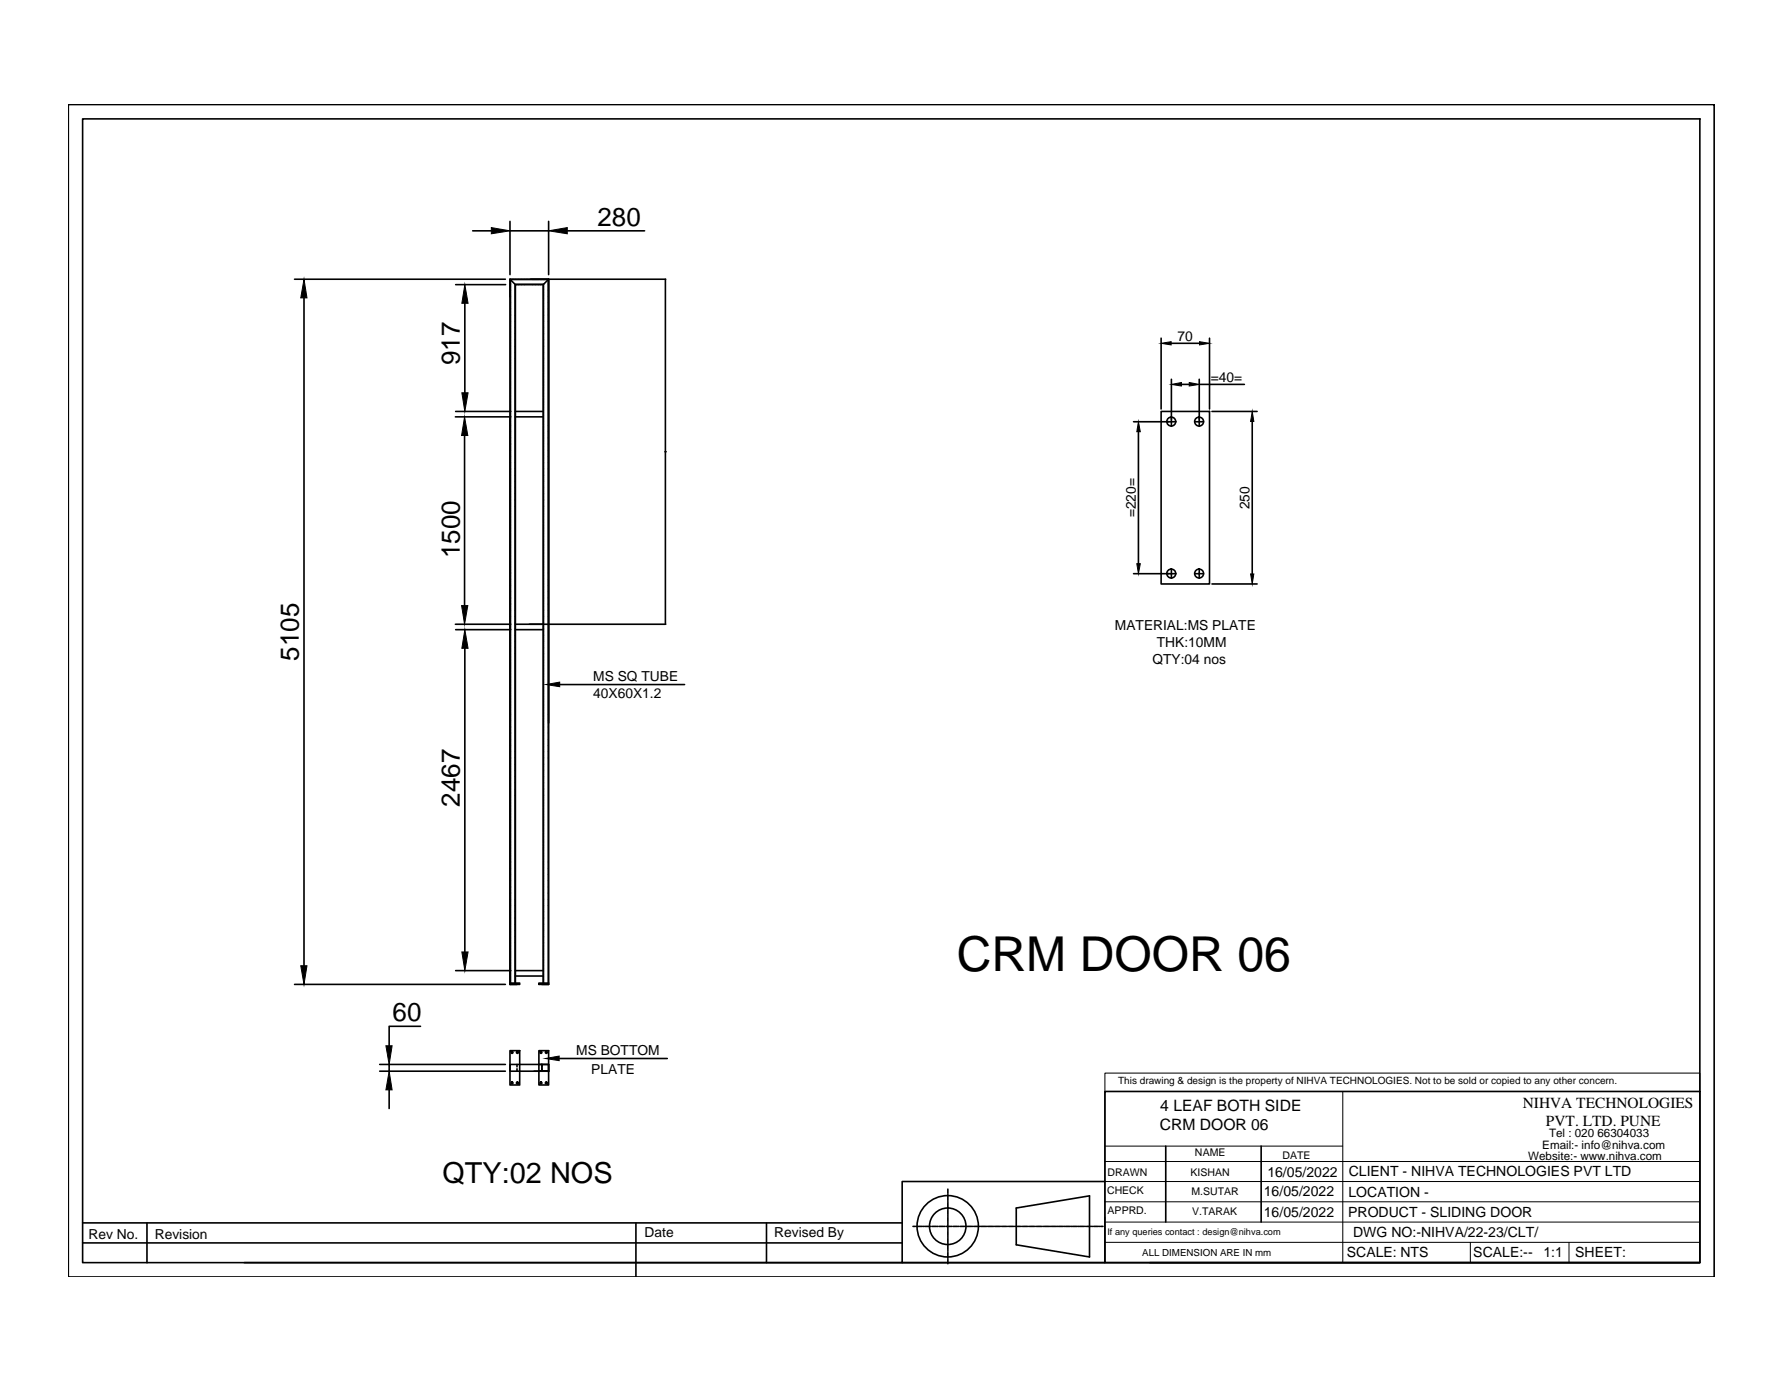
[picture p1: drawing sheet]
<svg xmlns="http://www.w3.org/2000/svg" width="279mm" height="216mm" viewBox="0 0 279 216" stroke-linecap="round" stroke-linejoin="round" font-family="sans-serif">
<!-- layer: 0 -->
<g fill="none" stroke="#000" stroke-width=".25">
<path d="M10.7 16.4h257.8v183.5h-257.8zM12.9 18.6h253.3v179.1h-253.3zM74 36.1h2.9M79.9 34.7v8.3M79.9 36.1h6M85.9 34.7v8.3M88.8 36.1h12.2M46.1 43.7h33M47.6 46.6v104.6M71.4 44.6h7.8M72.8 47.5v14M80 44v.2"/>
<path d="M80 44.3v.1M80 44.5v.1M80 44.7v.2M80 45v.2M80 45.2v.2M80 45.5v.1M80 45.7v.2M80 46v.1M80 46.2v.2M80 46.4v.2M80 46.7v.1M80 46.9v.2"/>
<path d="M80 47.2v.2M80 47.4v.2M80 47.7v.1M80 47.9v.2M80 48.2v.1M80 48.4v.1M80 48.6v.2M80 48.9v.2M80 49.1v.2M80 49.3v.2M80 49.6v.2M80 49.9v.1"/>
<path d="M80 50.1v.2M80 50.3v.2M80 50.6v.1M80 50.8v.2M80 51.1v.1M80 51.3v.2M80 51.5v.2M80 51.8v.2M80 52.1v.1M80 52.3v.1M80 52.5v.2M80 52.8v.1"/>
<path d="M80 53v.2M80 53.2v.2M80 53.5v.2M80 53.7v.2M80 54v.1M80 54.2v.2M80 54.5v.1M80 54.7v.2M80 55v.1M80 55.2v.2M80 55.4v.2M80 55.7v.2"/>
<path d="M80 56v.1M80 56.2v.1M80 56.4v.2M80 56.7v.1M80 56.9v.2M80 57.1v.2M80 57.4v.2M80 57.6v.2M80 57.9v.1M80 58.1v.2M80 58.4v.1M80 58.6v.2"/>
<path d="M80 58.9v.1M80 59.1v.2M80 59.3v.2M80 59.6v.2M80 59.8v.2M80 43.8v.1M80.1 43.8h.2M80.4 43.8h.1M80.6 43.8h.2M80.7 44.7v.2M80.7 45v.2M80.7 45.2v.2"/>
<path d="M80.7 45.5v.1M80.7 45.7v.2M80.7 46v.1M80.7 46.2v.2M80.7 46.5v.1M80.7 46.7v.1M80.7 46.9v.2M80.7 47.2v.2M80.7 47.4v.2M80.7 47.7v.1M80.7 47.9v.2M80.7 48.2v.1"/>
<path d="M80.7 48.4v.1M80.7 48.6v.2M80.7 48.9v.2M80.7 49.1v.2M80.7 49.3v.2M80.7 49.6v.2M80.7 49.9v.1M80.7 50.1v.2M80.7 50.3v.2M80.7 50.6v.1M80.7 50.8v.2M80.7 51.1v.2"/>
<path d="M80.7 51.3v.2M80.7 51.5v.2M80.7 51.8v.2M80.7 52.1v.1M80.7 52.3v.1M80.7 52.5v.2M80.7 52.8v.1M80.7 53v.2M80.7 53.2v.2M80.7 53.5v.2M80.7 53.7v.2M80.7 54v.2"/>
<path d="M80.7 54.2v.2M80.7 54.5v.1M80.7 54.7v.2M80.7 55v.1M80.7 55.2v.2M80.7 55.4v.2M80.7 55.7v.2M80.7 56v.1M80.7 56.2v.1M80.7 56.4v.2M80.7 56.7v.1M80.7 56.9v.2"/>
<path d="M80.7 57.1v.2M80.7 57.4v.2M80.7 57.6v.2M80.7 57.9v.1M80.7 58.1v.2M80.7 58.4v.1M80.7 58.6v.2M80.7 58.9v.1M80.7 59.1v.2M80.7 59.3v.2M80.7 59.6v.2M80.7 59.8v.2"/>
<path d="M80.7 44.5l-.8-.8v2.8M80.8 44.5h-.1v.1M80.9 43.8h.1M80.9 44.5h.1M81.1 43.8h.2M81.1 44.5h.2M81.4 43.8h.1M81.4 44.5h.1M81.6 43.8h.2M81.6 44.5h.2M81.9 43.8h.1M81.9 44.5h.1"/>
<path d="M82.1 43.8h.1M82.1 44.5h.1M82.3 43.8h.2M82.3 44.5h.2M82.6 43.8h.1M82.6 44.5h.1M82.8 43.8h.2M82.8 44.5h.2M83 43.8h.2M83 44.5h.2M83.1 43.7h21.2M83.3 43.8h.2"/>
<path d="M83.3 44.5h.2M83.6 43.8h.1M83.6 44.5h.1M83.8 43.8h.1M83.8 44.5h.1M84 43.8h.2M84 44.5h.2M84.3 43.8h.1M84.3 44.5h.1M84.5 43.8h.2M84.5 44.5h.2M84.8 43.8h.1"/>
<path d="M84.8 44.5h.1M85 43.8h.2M85 44.5h.1M85.1 44.5l.8-.8v69.5M85.1 44.5v.1M85.1 44.7v.2M85.1 45v.2M85.1 45.2v.2M85.1 45.5v.1M85.1 45.7v.2M85.1 46v.1M85.1 46.2v.2"/>
<path d="M85.1 46.5v.1M85.1 46.7v.1M85.1 46.9v.2M85.1 47.2v.2M85.1 47.4v.2M85.1 47.7v.1M85.1 47.9v.2M85.1 48.2v.1M85.1 48.4v.1M85.1 48.6v.2M85.1 48.9v.2M85.1 49.1v.2"/>
<path d="M85.1 49.3v.2M85.1 49.6v.2M85.1 49.9v.1M85.1 50.1v.2M85.1 50.3v.2M85.1 50.6v.1M85.1 50.8v.2M85.1 51.1v.2M85.1 51.3v.2M85.1 51.5v.2M85.1 51.8v.2M85.1 52.1v.1"/>
<path d="M85.1 52.3v.1M85.1 52.5v.2M85.1 52.8v.1M85.1 53v.2M85.1 53.2v.2M85.1 53.5v.2M85.1 53.7v.2M85.1 54v.2M85.1 54.2v.2M85.1 54.5v.1M85.1 54.7v.2M85.1 55v.1"/>
<path d="M85.1 55.2v.2M85.1 55.4v.2M85.1 55.7v.2M85.1 56v.1M85.1 56.2v.1M85.1 56.4v.2M85.1 56.7v.1M85.1 56.9v.2M85.1 57.1v.2M85.1 57.4v.2M85.1 57.6v.2M85.1 57.9v.1"/>
<path d="M85.1 58.1v.2M85.1 58.4v.1M85.1 58.6v.2M85.1 58.9v.1M85.1 59.1v.2M85.1 59.3v.2M85.1 59.6v.2M85.1 59.8v.2M85.2 43.8h.2M85.5 43.8h.2M85.8 43.8h.1v.1M85.9 44v.2"/>
<path d="M85.9 44.3v.1M85.9 44.5v.1M85.9 44.7v.2M85.9 45v.2M85.9 45.2v.2M85.9 45.5v.1M85.9 45.7v.2M85.9 46v.1M85.9 46.2v.2M85.9 46.4v.2M85.9 46.7v.1M85.9 46.9v.2"/>
<path d="M85.9 47.2v.2M85.9 47.4v.2M85.9 47.7v.1M85.9 47.9v.2M85.9 48.2v.1M85.9 48.4v.1M85.9 48.6v.2M85.9 48.9v.2M85.9 49.1v.2M85.9 49.3v.2M85.9 49.6v.2M85.9 49.9v.1"/>
<path d="M85.9 50.1v.2M85.9 50.3v.2M85.9 50.6v.1M85.9 50.8v.2M85.9 51.1v.1M85.9 51.3v.2M85.9 51.5v.2M85.9 51.8v.2M85.9 52.1v.1M85.9 52.3v.1M85.9 52.5v.2M85.9 52.8v.1"/>
<path d="M85.9 53v.2M85.9 53.2v.2M85.9 53.5v.2M85.9 53.7v.2M85.9 54v.1M85.9 54.2v.2M85.9 54.5v.1M85.9 54.7v.2M85.9 55v.1M85.9 55.2v.2M85.9 55.4v.2M85.9 55.7v.2"/>
<path d="M85.9 56v.1M85.9 56.2v.1M85.9 56.4v.2M85.9 56.7v.1M85.9 56.9v.2M85.9 57.1v.2M85.9 57.4v.2M85.9 57.6v.2M85.9 57.9v.1M85.9 58.1v.2M85.9 58.4v.1M85.9 58.6v.2"/>
<path d="M85.9 58.9v.1M85.9 59.1v.2M85.9 59.3v.2M85.9 59.6v.2M85.9 59.8v.2M104.2 43.7v54M181.8 52.9v11.1M183.4 53.7h4.5M183.5 59.4v6.5M187.8 59.4v6.5M189.4 52.9v11.1M71.3 65.3h8.7"/>
<path d="M71.4 64.4h8.6M72.8 68.2v26.6M79.9 65.3v88.8M80 60.1v.1M80 60.3v.2M80 60.6v.1M80 60.8v.1M80 61v.2M80 61.3v.2M80 61.5v.2M80 61.8v.1M80 62v.2"/>
<path d="M80 62.3v.1M80 62.5v.2M80 62.8v.1M80 63v.1M80 63.2v.2M80 63.5v.2M80 63.7v.2M80 64v.1M80 64.2v.2M80 64.5v.1M80 64.7v.1M80 64.9v.2"/>
<path d="M80 65.2v.1M80 65.4v.2M80 65.7v.1M80 65.9v.2M80 66.2v.1M80 66.4v.2M80 66.6v.2M80 66.9v.1M80 67.1v.2M80 67.4v.1M80 67.6v.2M80 67.8v.2"/>
<path d="M80 68.1v.2M80 68.4v.1M80 68.6v.1M80 68.8v.2M80 69.1v.1M80 69.3v.2M80 69.5v.2M80 69.8v.2M80 70v.2M80 70.3v.2M80 70.5v.2M80 70.8v.1"/>
<path d="M80 71v.2M80 71.3v.1M80 71.5v.2M80 71.7v.2M80 72v.2M80 72.2v.2M80 72.5v.1M80 72.7v.2M80 73v.1M80 73.2v.2M80 73.4v.2M80 73.7v.2"/>
<path d="M80 73.9v.2M80 74.2v.1M80 74.4v.2M80 74.7v.1M80 74.9v.2M80 75.2v.1M80 75.4v.2M80 75.6v.2M80 75.9v.2M80 76.1v.2M80 76.4v.1M80 76.6v.2"/>
<path d="M80 76.9v.1M80 77.1v.1M80 77.3v.2M80 77.6v.2M80 77.8v.2M80 78.1v.1M80 78.3v.2M80 78.6v.1M80 78.8v.2M80 79.1v.1M80 79.3v.1M80 79.5v.2"/>
<path d="M80 79.8v.2M80.7 60.1v.1M80.7 60.3v.2M80.7 60.6v.1M80.7 60.8v.1M80.7 61v.2M80.7 61.3v.2M80.7 61.5v.2M80.7 61.8v.1M80.7 62v.2M80.7 62.3v.1M80.7 62.5v.2"/>
<path d="M80.7 62.8v.1M80.7 63v.1M80.7 63.2v.2M80.7 63.5v.2M80.7 63.7v.2M80.7 64v.1M80.7 64.2v.2M80.7 64.5v.1M80.7 64.7v.1M80.7 64.9v.2M80.7 65.2v.1M80.7 65.4v.2"/>
<path d="M80.7 65.7v.1M80.7 65.9v.2M80.7 66.2v.1M80.7 66.4v.2M80.7 66.7v.1M80.7 66.9v.1M80.7 67.1v.2M80.7 67.4v.1M80.7 67.6v.2M80.7 67.8v.2M80.7 68.1v.2M80.7 68.4v.1"/>
<path d="M80.7 68.6v.1M80.7 68.8v.2M80.7 69.1v.1M80.7 69.3v.2M80.7 69.6v.1M80.7 69.8v.2M80.7 70v.2M80.7 70.3v.2M80.7 70.6v.1M80.7 70.8v.1M80.7 71v.2M80.7 71.3v.1"/>
<path d="M80.7 71.5v.2M80.7 71.7v.2M80.7 72v.2M80.7 72.2v.2M80.7 72.5v.1M80.7 72.7v.2M80.7 73v.1M80.7 73.2v.2M80.7 73.4v.2M80.7 73.7v.2M80.7 73.9v.2M80.7 74.2v.2"/>
<path d="M80.7 74.4v.2M80.7 74.7v.1M80.7 74.9v.2M80.7 75.2v.1M80.7 75.4v.2M80.7 75.6v.2M80.7 75.9v.2M80.7 76.1v.2M80.7 76.4v.1M80.7 76.6v.2M80.7 76.9v.1M80.7 77.1v.2"/>
<path d="M80.7 77.3v.2M80.7 77.6v.2M80.7 77.8v.2M80.7 78.1v.2M80.7 78.3v.2M80.7 78.6v.1M80.7 78.8v.2M80.7 79.1v.1M80.7 79.3v.1M80.7 79.5v.2M80.7 79.8v.2M80.7 64.4h4.4"/>
<path d="M80.7 65.3h4.4M85.1 60.1v.1M85.1 60.3v.2M85.1 60.6v.1M85.1 60.8v.1M85.1 61v.2M85.1 61.3v.2M85.1 61.5v.2M85.1 61.8v.1M85.1 62v.2M85.1 62.3v.1M85.1 62.5v.2"/>
<path d="M85.1 62.8v.1M85.1 63v.1M85.1 63.2v.2M85.1 63.5v.2M85.1 63.7v.2M85.1 64v.1M85.1 64.2v.2M85.1 64.5v.1M85.1 64.7v.1M85.1 64.9v.2M85.1 65.2v.1M85.1 65.4v.2"/>
<path d="M85.1 65.7v.1M85.1 65.9v.2M85.1 66.2v.1M85.1 66.4v.2M85.1 66.7v.1M85.1 66.9v.1M85.1 67.1v.2M85.1 67.4v.1M85.1 67.6v.2M85.1 67.8v.2M85.1 68.1v.2M85.1 68.4v.1"/>
<path d="M85.1 68.6v.1M85.1 68.8v.2M85.1 69.1v.1M85.1 69.3v.2M85.1 69.6v.1M85.1 69.8v.2M85.1 70v.2M85.1 70.3v.2M85.1 70.6v.1M85.1 70.8v.1M85.1 71v.2M85.1 71.3v.1"/>
<path d="M85.1 71.5v.2M85.1 71.7v.2M85.1 72v.2M85.1 72.2v.2M85.1 72.5v.1M85.1 72.7v.2M85.1 73v.1M85.1 73.2v.2M85.1 73.4v.2M85.1 73.7v.2M85.1 73.9v.2M85.1 74.2v.2"/>
<path d="M85.1 74.4v.2M85.1 74.7v.1M85.1 74.9v.2M85.1 75.2v.1M85.1 75.4v.2M85.1 75.6v.2M85.1 75.9v.2M85.1 76.1v.2M85.1 76.4v.1M85.1 76.6v.2M85.1 76.9v.1M85.1 77.1v.2"/>
<path d="M85.1 77.3v.2M85.1 77.6v.2M85.1 77.8v.2M85.1 78.1v.2M85.1 78.3v.2M85.1 78.6v.1M85.1 78.8v.2M85.1 79.1v.1M85.1 79.3v.1M85.1 79.5v.2M85.1 79.8v.2M85.9 60.1v.1"/>
<path d="M85.9 60.3v.2M85.9 60.6v.1M85.9 60.8v.1M85.9 61v.2M85.9 61.3v.2M85.9 61.5v.2M85.9 61.8v.1M85.9 62v.2M85.9 62.3v.1M85.9 62.5v.2M85.9 62.8v.1M85.9 63v.1"/>
<path d="M85.9 63.2v.2M85.9 63.5v.2M85.9 63.7v.2M85.9 64v.1M85.9 64.2v.2M85.9 64.5v.1M85.9 64.7v.1M85.9 64.9v.2M85.9 65.2v.1M85.9 65.4v.2M85.9 65.7v.1M85.9 65.9v.2"/>
<path d="M85.9 66.2v.1M85.9 66.4v.2M85.9 66.6v.2M85.9 66.9v.1M85.9 67.1v.2M85.9 67.4v.1M85.9 67.6v.2M85.9 67.8v.2M85.9 68.1v.2M85.9 68.4v.1M85.9 68.6v.1M85.9 68.8v.2"/>
<path d="M85.9 69.1v.1M85.9 69.3v.2M85.9 69.5v.2M85.9 69.8v.2M85.9 70v.2M85.9 70.3v.2M85.9 70.5v.2M85.9 70.8v.1M85.9 71v.2M85.9 71.3v.1M85.9 71.5v.2M85.9 71.7v.2"/>
<path d="M85.9 72v.2M85.9 72.2v.2M85.9 72.5v.1M85.9 72.7v.2M85.9 73v.1M85.9 73.2v.2M85.9 73.4v.2M85.9 73.7v.2M85.9 73.9v.2M85.9 74.2v.1M85.9 74.4v.2M85.9 74.7v.1"/>
<path d="M85.9 74.9v.2M85.9 75.2v.1M85.9 75.4v.2M85.9 75.6v.2M85.9 75.9v.2M85.9 76.1v.2M85.9 76.4v.1M85.9 76.6v.2M85.9 76.9v.1M85.9 77.1v.1M85.9 77.3v.2M85.9 77.6v.2"/>
<path d="M85.9 77.8v.2M85.9 78.1v.1M85.9 78.3v.2M85.9 78.6v.1M85.9 78.8v.2M85.9 79.1v.1M85.9 79.3v.1M85.9 79.5v.2M85.9 79.8v.2M177.5 66h5.8M178.3 67.6v20.7M181.8 64.4h7.6v27h-7.6z"/>
<path d="M183.4 66h.1M183.5 65.9v.2M183.5 66.2v.5M183.6 66h.6M185 60.2h1.3M187.1 66h.5M187.7 66h.2M187.8 65.9v.2M187.8 66.2v.5M187.8 60.2h7.1M187.9 66h.6M189.8 64.4h7.1"/>
<path d="M196.1 66v23.9M71.3 97.7h8.7M71.4 98.6h8.6M80 80v.2M80 80.2v.2M80 80.5v.2M80 80.8v.1M80 81v.1M80 81.2v.2M80 81.5v.1M80 81.7v.2M80 82v.1"/>
<path d="M80 82.2v.2M80 82.5v.1M80 82.7v.2M80 83v.1M80 83.2v.1M80 83.4v.2M80 83.7v.1M80 83.9v.2M80 84.1v.2M80 84.4v.2M80 84.7v.1M80 84.9v.1"/>
<path d="M80 85.1v.2M80 85.4v.1M80 85.6v.2M80 85.9v.1M80 86.1v.2M80 86.3v.2M80 86.6v.2M80 86.9v.1M80 87.1v.1M80 87.3v.2M80 87.6v.1M80 87.8v.2"/>
<path d="M80 88v.2M80 88.3v.2M80 88.5v.2M80 88.8v.1M80 89v.2M80 89.3v.1M80 89.5v.2M80 89.7v.2M80 90v.2M80 90.2v.2M80 90.5v.2M80 90.7v.2"/>
<path d="M80 91v.1M80 91.2v.2M80 91.5v.1M80 91.7v.1M80 91.9v.2M80 92.2v.2M80 92.4v.2M80 92.7v.1M80 92.9v.2M80 93.2v.1M80 93.4v.2M80 93.6v.2"/>
<path d="M80 93.9v.2M80 94.1v.2M80 94.4v.2M80 94.6v.2M80 94.9v.1M80 95.1v.2M80 95.4v.1M80 95.6v.1M80 95.8v.2M80 96.1v.2M80 96.3v.2M80 96.5v.2"/>
<path d="M80 96.8v.2M80 97.1v.1M80 97.3v.1M80 97.5v.2M80 97.8v.1M80 98v.2M80 98.3v.1M80 98.5v.2M80 98.7v.2M80 99v.2M80 99.3v.1M80 99.5v.1"/>
<path d="M80 99.7v.2M80 100v.1M80.7 80v.2M80.7 80.2v.2M80.7 80.5v.2M80.7 80.8v.1M80.7 81v.1M80.7 81.2v.2M80.7 81.5v.1M80.7 81.7v.2M80.7 82v.1M80.7 82.2v.2"/>
<path d="M80.7 82.5v.1M80.7 82.7v.2M80.7 83v.1M80.7 83.2v.1M80.7 83.4v.2M80.7 83.7v.1M80.7 83.9v.2M80.7 84.1v.2M80.7 84.4v.2M80.7 84.7v.1M80.7 84.9v.1M80.7 85.1v.2"/>
<path d="M80.7 85.4v.1M80.7 85.6v.2M80.7 85.9v.1M80.7 86.1v.2M80.7 86.3v.2M80.7 86.6v.2M80.7 86.9v.1M80.7 87.1v.1M80.7 87.3v.2M80.7 87.6v.1M80.7 87.8v.2M80.7 88v.2"/>
<path d="M80.7 88.3v.2M80.7 88.5v.2M80.7 88.8v.1M80.7 89v.2M80.7 89.3v.1M80.7 89.5v.2M80.7 89.8v.1M80.7 90v.2M80.7 90.2v.2M80.7 90.5v.2M80.7 90.7v.2M80.7 91v.1"/>
<path d="M80.7 91.2v.2M80.7 91.5v.1M80.7 91.7v.1M80.7 91.9v.2M80.7 92.2v.2M80.7 92.4v.2M80.7 92.7v.1M80.7 92.9v.2M80.7 93.2v.1M80.7 93.4v.2M80.7 93.7v.1M80.7 93.9v.2"/>
<path d="M80.7 94.1v.2M80.7 94.4v.2M80.7 94.6v.2M80.7 94.9v.1M80.7 95.1v.2M80.7 95.4v.1M80.7 95.6v.1M80.7 95.8v.2M80.7 96.1v.2M80.7 96.3v.2M80.7 96.5v.2M80.7 96.8v.2"/>
<path d="M80.7 97.1v.1M80.7 97.3v.2M80.7 97.5v.2M80.7 97.8v.1M80.7 98v.2M80.7 98.3v.2M80.7 98.5v.2M80.7 98.7v.2M80.7 99v.2M80.7 99.3v.1M80.7 99.5v.1M80.7 99.7v.2"/>
<path d="M80.7 100v.1M80.7 98.6h4.4M80.7 97.7h23.6M85.1 80v.2M85.1 80.2v.2M85.1 80.5v.2M85.1 80.8v.1M85.1 81v.1M85.1 81.2v.2M85.1 81.5v.1M85.1 81.7v.2M85.1 82v.1"/>
<path d="M85.1 82.2v.2M85.1 82.5v.1M85.1 82.7v.2M85.1 83v.1M85.1 83.2v.1M85.1 83.4v.2M85.1 83.7v.1M85.1 83.9v.2M85.1 84.1v.2M85.1 84.4v.2M85.1 84.7v.1M85.1 84.9v.1"/>
<path d="M85.1 85.1v.2M85.1 85.4v.1M85.1 85.6v.2M85.1 85.9v.1M85.1 86.1v.2M85.1 86.3v.2M85.1 86.6v.2M85.1 86.9v.1M85.1 87.1v.1M85.1 87.3v.2M85.1 87.6v.1M85.1 87.8v.2"/>
<path d="M85.1 88v.2M85.1 88.3v.2M85.1 88.5v.2M85.1 88.8v.1M85.1 89v.2M85.1 89.3v.1M85.1 89.5v.2M85.1 89.8v.1M85.1 90v.2M85.1 90.2v.2M85.1 90.5v.2M85.1 90.7v.2"/>
<path d="M85.1 91v.1M85.1 91.2v.2M85.1 91.5v.1M85.1 91.7v.1M85.1 91.9v.2M85.1 92.2v.2M85.1 92.4v.2M85.1 92.7v.1M85.1 92.9v.2M85.1 93.2v.1M85.1 93.4v.2M85.1 93.7v.1"/>
<path d="M85.1 93.9v.2M85.1 94.1v.2M85.1 94.4v.2M85.1 94.6v.2M85.1 94.9v.1M85.1 95.1v.2M85.1 95.4v.1M85.1 95.6v.1M85.1 95.8v.2M85.1 96.1v.2M85.1 96.3v.2M85.1 96.5v.2"/>
<path d="M85.1 96.8v.2M85.1 97.1v.1M85.1 97.3v.2M85.1 97.5v.2M85.1 97.8v.1M85.1 98v.2M85.1 98.3v.2M85.1 98.5v.2M85.1 98.7v.2M85.1 99v.2M85.1 99.3v.1M85.1 99.5v.1"/>
<path d="M85.1 99.7v.2M85.1 100v.1M85.9 80v.2M85.9 80.2v.2M85.9 80.5v.2M85.9 80.8v.1M85.9 81v.1M85.9 81.2v.2M85.9 81.5v.1M85.9 81.7v.2M85.9 82v.1M85.9 82.2v.2"/>
<path d="M85.9 82.5v.1M85.9 82.7v.2M85.9 83v.1M85.9 83.2v.1M85.9 83.4v.2M85.9 83.7v.1M85.9 83.9v.2M85.9 84.1v.2M85.9 84.4v.2M85.9 84.7v.1M85.9 84.9v.1M85.9 85.1v.2"/>
<path d="M85.9 85.4v.1M85.9 85.6v.2M85.9 85.9v.1M85.9 86.1v.2M85.9 86.3v.2M85.9 86.6v.2M85.9 86.9v.1M85.9 87.1v.1M85.9 87.3v.2M85.9 87.6v.1M85.9 87.8v.2M85.9 88v.2"/>
<path d="M85.9 88.3v.2M85.9 88.5v.2M85.9 88.8v.1M85.9 89v.2M85.9 89.3v.1M85.9 89.5v.2M85.9 89.7v.2M85.9 90v.2M85.9 90.2v.2M85.9 90.5v.2M85.9 90.7v.2M85.9 91v.1"/>
<path d="M85.9 91.2v.2M85.9 91.5v.1M85.9 91.7v.1M85.9 91.9v.2M85.9 92.2v.2M85.9 92.4v.2M85.9 92.7v.1M85.9 92.9v.2M85.9 93.2v.1M85.9 93.4v.2M85.9 93.6v.2M85.9 93.9v.2"/>
<path d="M85.9 94.1v.2M85.9 94.4v.2M85.9 94.6v.2M85.9 94.9v.1M85.9 95.1v.2M85.9 95.4v.1M85.9 95.6v.1M85.9 95.8v.2M85.9 96.1v.2M85.9 96.3v.2M85.9 96.5v.2M85.9 96.8v.2"/>
<path d="M85.9 97.1v.1M85.9 97.3v.1M85.9 97.5v.2M85.9 97.8v.1M85.9 98v.2M85.9 98.3v.1M85.9 98.5v.2M85.9 98.7v.2M85.9 99v.2M85.9 99.3v.1M85.9 99.5v.1M85.9 99.7v.2"/>
<path d="M85.9 100v.1M177.5 89.8h5.8M183.4 89.8h.1M183.5 89.1v.6M183.5 89.7v.2M183.5 89.9v.6M183.6 89.8h.6M187.1 89.8h.5M187.7 89.8h.2M187.8 89.1v.6M187.8 89.7v.2M187.8 89.9v.6"/>
<path d="M187.9 89.8h.6M189.8 91.4h7.1M72.8 101.5v47.5M80 100.2v.2M80 100.4v.2M80 100.7v.2M80 101v.1M80 101.2v.1M80 101.4v.2M80 101.7v.1M80 101.9v.2M80 102.2v.1"/>
<path d="M80 102.4v.2M80 102.6v.2M80 102.9v.2M80 103.2v.1M80 103.4v.1M80 103.6v.2M80 103.9v.1M80 104.1v.2M80 104.3v.2M80 104.6v.2M80 104.8v.2M80 105.1v.1"/>
<path d="M80 105.3v.2M80 105.6v.1M80 105.8v.2M80 106.1v.1M80 106.3v.2M80 106.5v.2M80 106.8v.2M80 107v.2M80 107.3v.1M80 107.5v.2M80 107.8v.1M80 108v.1"/>
<path d="M80 108.2v.2M80 108.5v.2M80 108.7v.2M80 109v.1M80 109.2v.2M80 109.5v.1M80 109.7v.2M80 110v.1M80 110.2v.1M80 110.4v.2M80 110.7v.2M80 110.9v.2"/>
<path d="M80 111.2v.1M80 111.4v.2M80 111.7v.1M80 111.9v.1M80 112.1v.2M80 112.4v.2M80 112.6v.2M80 112.8v.2M80 113.1v.2M80 113.4v.1M80 113.6v.2M80 113.8v.2"/>
<path d="M80 114.1v.1M80 114.3v.2M80 114.6v.2M80 114.8v.2M80 115v.2M80 115.3v.2M80 115.6v.1M80 115.8v.1M80 116v.2M80 116.3v.1M80 116.5v.2M80 116.7v.2"/>
<path d="M80 117v.2M80 117.2v.2M80 117.5v.2M80 117.7v.2M80 118v.1M80 118.2v.2M80 118.5v.1M80 118.7v.2M80 118.9v.2M80 119.2v.2M80 119.5v.1M80 119.7v.1"/>
<path d="M80 119.9v.2M80.7 100.2v.2M80.7 100.4v.2M80.7 100.7v.2M80.7 101v.1M80.7 101.2v.2M80.7 101.4v.2M80.7 101.7v.1M80.7 101.9v.2M80.7 102.2v.1M80.7 102.4v.2M80.7 102.6v.2"/>
<path d="M80.7 102.9v.2M80.7 103.2v.1M80.7 103.4v.1M80.7 103.6v.2M80.7 103.9v.1M80.7 104.1v.2M80.7 104.3v.2M80.7 104.6v.2M80.7 104.8v.2M80.7 105.1v.1M80.7 105.3v.2M80.7 105.6v.1"/>
<path d="M80.7 105.8v.2M80.7 106.1v.1M80.7 106.3v.2M80.7 106.5v.2M80.7 106.8v.2M80.7 107v.2M80.7 107.3v.1M80.7 107.5v.2M80.7 107.8v.1M80.7 108v.1M80.7 108.2v.2M80.7 108.5v.2"/>
<path d="M80.7 108.7v.2M80.7 109v.1M80.7 109.2v.2M80.7 109.5v.1M80.7 109.7v.2M80.7 110v.1M80.7 110.2v.1M80.7 110.4v.2M80.7 110.7v.2M80.7 110.9v.2M80.7 111.2v.1M80.7 111.4v.2"/>
<path d="M80.7 111.7v.1M80.7 111.9v.1M80.7 112.1v.2M80.7 112.4v.2M80.7 112.6v.2M80.7 112.9v.1M80.7 113.1v.2M80.7 113.4v.1M80.7 113.6v.2M80.7 113.9v.1M80.7 114.1v.1M80.7 114.3v.2"/>
<path d="M80.7 114.6v.2M80.7 114.8v.2M80.7 115v.2M80.7 115.3v.2M80.7 115.6v.1M80.7 115.8v.1M80.7 116v.2M80.7 116.3v.1M80.7 116.5v.2M80.7 116.8v.1M80.7 117v.2M80.7 117.2v.2"/>
<path d="M80.7 117.5v.2M80.7 117.7v.2M80.7 118v.1M80.7 118.2v.2M80.7 118.5v.1M80.7 118.7v.2M80.7 118.9v.2M80.7 119.2v.2M80.7 119.5v.1M80.7 119.7v.1M80.7 119.9v.2M85.1 100.2v.2"/>
<path d="M85.1 100.4v.2M85.1 100.7v.2M85.1 101v.1M85.1 101.2v.2M85.1 101.4v.2M85.1 101.7v.1M85.1 101.9v.2M85.1 102.2v.1M85.1 102.4v.2M85.1 102.6v.2M85.1 102.9v.2M85.1 103.2v.1"/>
<path d="M85.1 103.4v.1M85.1 103.6v.2M85.1 103.9v.1M85.1 104.1v.2M85.1 104.3v.2M85.1 104.6v.2M85.1 104.8v.2M85.1 105.1v.1M85.1 105.3v.2M85.1 105.6v.1M85.1 105.8v.2M85.1 106.1v.1"/>
<path d="M85.1 106.3v.2M85.1 106.5v.2M85.1 106.8v.2M85.1 107v.2M85.1 107.3v.1M85.1 107.5v.2M85.1 107.8v.1M85.1 108v.1M85.1 108.2v.2M85.1 108.5v.2M85.1 108.7v.2M85.1 109v.1"/>
<path d="M85.1 109.2v.2M85.1 109.5v.1M85.1 109.7v.2M85.1 110v.1M85.1 110.2v.1M85.1 110.4v.2M85.1 110.7v.2M85.1 110.9v.2M85.1 111.2v.1M85.1 111.4v.2M85.1 111.7v.1M85.1 111.9v.1"/>
<path d="M85.1 112.1v.2M85.1 112.4v.2M85.1 112.6v.2M85.1 112.9v.1M85.1 113.1v.2M85.1 113.4v.1M85.1 113.6v.2M85.1 113.9v.1M85.1 114.1v.1M85.1 114.3v.2M85.1 114.6v.2M85.1 114.8v.2"/>
<path d="M85.1 115v.2M85.1 115.3v.2M85.1 115.6v.1M85.1 115.8v.1M85.1 116v.2M85.1 116.3v.1M85.1 116.5v.2M85.1 116.8v.1M85.1 117v.2M85.1 117.2v.2M85.1 117.5v.2M85.1 117.7v.2"/>
<path d="M85.1 118v.1M85.1 118.2v.2M85.1 118.5v.1M85.1 118.7v.2M85.1 118.9v.2M85.1 119.2v.2M85.1 119.5v.1M85.1 119.7v.1M85.1 119.9v.2M85.9 100.2v.2M85.9 100.4v.2M85.9 100.7v.2"/>
<path d="M85.9 101v.1M85.9 101.2v.1M85.9 101.4v.2M85.9 101.7v.1M85.9 101.9v.2M85.9 102.2v.1M85.9 102.4v.2M85.9 102.6v.2M85.9 102.9v.2M85.9 103.2v.1M85.9 103.4v.1M85.9 103.6v.2"/>
<path d="M85.9 103.9v.1M85.9 104.1v.2M85.9 104.3v.2M85.9 104.6v.2M85.9 104.8v.2M85.9 105.1v.1M85.9 105.3v.2M85.9 105.6v.1M85.9 105.8v.2M85.9 106.1v.1M85.9 106.3v.2M85.9 106.5v.2"/>
<path d="M85.9 106.8v.2M85.9 107v.2M85.9 107.3v.1M85.9 107.5v.2M85.9 107.8v.1M85.9 108v.1M85.9 108.2v.2M85.9 108.5v.2M85.9 108.7v.2M85.9 109v.1M85.9 109.2v.2M85.9 109.5v.1"/>
<path d="M85.9 109.7v.2M85.9 110v.1M85.9 110.2v.1M85.9 110.4v.2M85.9 110.7v.2M85.9 110.9v.2M85.9 111.2v.1M85.9 111.4v.2M85.9 111.7v.1M85.9 111.9v.1M85.9 112.1v.2M85.9 112.4v.2"/>
<path d="M85.9 112.6v.2M85.9 112.8v.2M85.9 113.1v.2M85.9 113.4v.1M85.9 113.6v.2M85.9 113.8v.2M85.9 114.1v.1M85.9 114.3v.2M85.9 114.6v.2M85.9 114.8v.2M85.9 115v.2M85.9 115.3v.2"/>
<path d="M85.9 115.6v.1M85.9 115.8v.1M85.9 116v.2M85.9 116.3v.1M85.9 116.5v.2M85.9 116.7v.2M85.9 117v.2M85.9 117.2v.2M85.9 117.5v.2M85.9 117.7v.2M85.9 118v.1M85.9 118.2v.2"/>
<path d="M85.9 118.5v.1M85.9 118.7v.2M85.9 118.9v.2M85.9 119.2v.2M85.9 119.5v.1M85.9 119.7v.1M85.9 119.9v.2M87.7 107.2h19.5M80 120.2v.1M80 120.4v.2M80 120.6v.2M80 120.9v.2"/>
<path d="M80 121.1v.2M80 121.4v.1M80 121.6v.2M80 121.9v.1M80 122.1v.2M80 122.4v.1M80 122.6v.2M80 122.8v.2M80 123.1v.2M80 123.3v.2M80 123.6v.1M80 123.8v.2"/>
<path d="M80 124.1v.1M80 124.3v.1M80 124.5v.2M80 124.8v.2M80 125v.2M80 125.3v.1M80 125.5v.2M80 125.8v.1M80 126v.2M80 126.3v.1M80 126.5v.1M80 126.7v.2"/>
<path d="M80 127v.2M80 127.2v.2M80 127.5v.1M80 127.7v.2M80 128v.1M80 128.2v.1M80 128.4v.2M80 128.7v.1M80 128.9v.2M80 129.2v.1M80 129.4v.2M80 129.7v.1"/>
<path d="M80 129.9v.2M80 130.2v.1M80 130.4v.1M80 130.6v.2M80 130.9v.1M80 131.1v.2M80 131.3v.2M80 131.6v.2M80 131.9v.1M80 132.1v.1M80 132.3v.2M80 132.6v.1"/>
<path d="M80 132.8v.2M80 133.1v.1M80 133.3v.2M80 133.5v.2M80 133.8v.2M80 134.1v.1M80 134.3v.1M80 134.5v.2M80 134.8v.1M80 135v.2M80 135.2v.2M80 135.5v.2"/>
<path d="M80 135.7v.2M80 136v.1M80 136.2v.2M80 136.5v.1M80 136.7v.2M80 136.9v.2M80 137.2v.2M80 137.4v.2M80 137.7v.2M80 137.9v.2M80 138.2v.1M80 138.4v.2"/>
<path d="M80 138.7v.1M80 138.9v.2M80 139.1v.2M80 139.4v.2M80 139.6v.2M80 139.9v.1M80.7 120.2v.1M80.7 120.4v.2M80.7 120.6v.2M80.7 120.9v.2M80.7 121.1v.2M80.7 121.4v.2"/>
<path d="M80.7 121.6v.2M80.7 121.9v.1M80.7 122.1v.2M80.7 122.4v.1M80.7 122.6v.2M80.7 122.8v.2M80.7 123.1v.2M80.7 123.3v.2M80.7 123.6v.1M80.7 123.8v.2M80.7 124.1v.1M80.7 124.3v.2"/>
<path d="M80.7 124.5v.2M80.7 124.8v.2M80.7 125v.2M80.7 125.3v.1M80.7 125.5v.2M80.7 125.8v.1M80.7 126v.2M80.7 126.3v.1M80.7 126.5v.1M80.7 126.7v.2M80.7 127v.2M80.7 127.2v.2"/>
<path d="M80.7 127.5v.1M80.7 127.7v.2M80.7 128v.1M80.7 128.2v.1M80.7 128.4v.2M80.7 128.7v.1M80.7 128.9v.2M80.7 129.2v.1M80.7 129.4v.2M80.7 129.7v.1M80.7 129.9v.2M80.7 130.2v.1"/>
<path d="M80.7 130.4v.1M80.7 130.6v.2M80.7 130.9v.1M80.7 131.1v.2M80.7 131.3v.2M80.7 131.6v.2M80.7 131.9v.1M80.7 132.1v.1M80.7 132.3v.2M80.7 132.6v.1M80.7 132.8v.2M80.7 133.1v.1"/>
<path d="M80.7 133.3v.2M80.7 133.5v.2M80.7 133.8v.2M80.7 134.1v.1M80.7 134.3v.1M80.7 134.5v.2M80.7 134.8v.1M80.7 135v.2M80.7 135.2v.2M80.7 135.5v.2M80.7 135.7v.2M80.7 136v.1"/>
<path d="M80.7 136.2v.2M80.7 136.5v.1M80.7 136.7v.2M80.7 137v.1M80.7 137.2v.2M80.7 137.4v.2M80.7 137.7v.2M80.7 138v.1M80.7 138.2v.1M80.7 138.4v.2M80.7 138.7v.1M80.7 138.9v.2"/>
<path d="M80.7 139.1v.2M80.7 139.4v.2M80.7 139.6v.2M80.7 139.9v.1M85.1 120.2v.1M85.1 120.4v.2M85.1 120.6v.2M85.1 120.9v.2M85.1 121.1v.2M85.1 121.4v.2M85.1 121.6v.2M85.1 121.9v.1"/>
<path d="M85.1 122.1v.2M85.1 122.4v.1M85.1 122.6v.2M85.1 122.8v.2M85.1 123.1v.2M85.1 123.3v.2M85.1 123.6v.1M85.1 123.8v.2M85.1 124.1v.1M85.1 124.3v.2M85.1 124.5v.2M85.1 124.8v.2"/>
<path d="M85.1 125v.2M85.1 125.3v.1M85.1 125.5v.2M85.1 125.8v.1M85.1 126v.2M85.1 126.3v.1M85.1 126.5v.1M85.1 126.7v.2M85.1 127v.2M85.1 127.2v.2M85.1 127.5v.1M85.1 127.7v.2"/>
<path d="M85.1 128v.1M85.1 128.2v.1M85.1 128.4v.2M85.1 128.7v.1M85.1 128.9v.2M85.1 129.2v.1M85.1 129.4v.2M85.1 129.7v.1M85.1 129.9v.2M85.1 130.2v.1M85.1 130.4v.1M85.1 130.6v.2"/>
<path d="M85.1 130.9v.1M85.1 131.1v.2M85.1 131.3v.2M85.1 131.6v.2M85.1 131.9v.1M85.1 132.1v.1M85.1 132.3v.2M85.1 132.6v.1M85.1 132.8v.2M85.1 133.1v.1M85.1 133.3v.2M85.1 133.5v.2"/>
<path d="M85.1 133.8v.2M85.1 134.1v.1M85.1 134.3v.1M85.1 134.5v.2M85.1 134.8v.1M85.1 135v.2M85.1 135.2v.2M85.1 135.5v.2M85.1 135.7v.2M85.1 136v.1M85.1 136.2v.2M85.1 136.5v.1"/>
<path d="M85.1 136.7v.2M85.1 137v.1M85.1 137.2v.2M85.1 137.4v.2M85.1 137.7v.2M85.1 138v.1M85.1 138.2v.1M85.1 138.4v.2M85.1 138.7v.1M85.1 138.9v.2M85.1 139.1v.2M85.1 139.4v.2"/>
<path d="M85.1 139.6v.2M85.1 139.9v.1M85.9 120.2v.1M85.9 120.4v.2M85.9 120.6v.2M85.9 120.9v.2M85.9 121.1v.2M85.9 121.4v.1M85.9 121.6v.2M85.9 121.9v.1M85.9 122.1v.2M85.9 122.4v.1"/>
<path d="M85.9 122.6v.2M85.9 122.8v.2M85.9 123.1v.2M85.9 123.3v.2M85.9 123.6v.1M85.9 123.8v.2M85.9 124.1v.1M85.9 124.3v.1M85.9 124.5v.2M85.9 124.8v.2M85.9 125v.2M85.9 125.3v.1"/>
<path d="M85.9 125.5v.2M85.9 125.8v.1M85.9 126v.2M85.9 126.3v.1M85.9 126.5v.1M85.9 126.7v.2M85.9 127v.2M85.9 127.2v.2M85.9 127.5v.1M85.9 127.7v.2M85.9 128v.1M85.9 128.2v.1"/>
<path d="M85.9 128.4v.2M85.9 128.7v.1M85.9 128.9v.2M85.9 129.2v.1M85.9 129.4v.2M85.9 129.7v.1M85.9 129.9v.2M85.9 130.2v.1M85.9 130.4v.1M85.9 130.6v.2M85.9 130.9v.1M85.9 131.1v.2"/>
<path d="M85.9 131.3v.2M85.9 131.6v.2M85.9 131.9v.1M85.9 132.1v.1M85.9 132.3v.2M85.9 132.6v.1M85.9 132.8v.2M85.9 133.1v.1M85.9 133.3v.2M85.9 133.5v.2M85.9 133.8v.2M85.9 134.1v.1"/>
<path d="M85.9 134.3v.1M85.9 134.5v.2M85.9 134.8v.1M85.9 135v.2M85.9 135.2v.2M85.9 135.5v.2M85.9 135.7v.2M85.9 136v.1M85.9 136.2v.2M85.9 136.5v.1M85.9 136.7v.2M85.9 136.9v.2"/>
<path d="M85.9 137.2v.2M85.9 137.4v.2M85.9 137.7v.2M85.9 137.9v.2M85.9 138.2v.1M85.9 138.4v.2M85.9 138.7v.1M85.9 138.9v.2M85.9 139.1v.2M85.9 139.4v.2M85.9 139.6v.2M85.9 139.9v.1"/>
<path d="M46.1 154.1h33M71.4 152h8.6M79.9 153.9v-110.2h6v110.4h-1M79.9 153.9h1.5v.2h-1.5zM79.9 154.1h1.1M80 140.1v.2M80 140.4v.1M80 140.6v.2M80 140.8v.2M80 141.1v.2M80 141.3v.2M80 141.6v.2"/>
<path d="M80 141.8v.2M80 142.1v.1M80 142.3v.2M80 142.6v.1M80 142.8v.1M80 143v.2M80 143.3v.2M80 143.5v.2M80 143.7v.2M80 144v.2M80 144.3v.1M80 144.5v.1"/>
<path d="M80 144.7v.2M80 145v.1M80 145.2v.2M80 145.5v.1M80 145.7v.2M80 146v.1M80 146.2v.2M80 146.5v.1M80 146.7v.1M80 146.9v.2M80 147.2v.1M80 147.4v.2"/>
<path d="M80 147.6v.2M80 147.9v.2M80 148.2v.1M80 148.4v.1M80 148.6v.2M80 148.9v.1M80 149.1v.2M80 149.4v.1M80 149.6v.2M80 149.8v.2M80 150.1v.2M80 150.4v.1"/>
<path d="M80 150.6v.1M80 150.8v.2M80 151.1v.1M80 151.3v.2M80 151.5v.2M80 151.8v.2M80 152v.2M80 152.3v.1M80 152.5v.2M80 152.8v.1M80 153v.2M80 153.3v.1"/>
<path d="M80 153.5v.2M80 153.7v.2M80.7 140.1v.2M80.7 140.4v.1M80.7 140.6v.2M80.7 140.8v.2M80.7 141.1v.2M80.7 141.3v.2M80.7 141.6v.2M80.7 141.8v.2M80.7 142.1v.1M80.7 142.3v.2"/>
<path d="M80.7 142.6v.1M80.7 142.8v.1M80.7 143v.2M80.7 143.3v.2M80.7 143.5v.2M80.7 143.7v.2M80.7 144v.2M80.7 144.3v.1M80.7 144.5v.2M80.7 144.7v.2M80.7 145v.1M80.7 145.2v.2"/>
<path d="M80.7 145.5v.2M80.7 145.7v.2M80.7 146v.1M80.7 146.2v.2M80.7 146.5v.1M80.7 146.7v.1M80.7 146.9v.2M80.7 147.2v.1M80.7 147.4v.2M80.7 147.6v.2M80.7 147.9v.2M80.7 148.2v.1"/>
<path d="M80.7 148.4v.1M80.7 148.6v.2M80.7 148.9v.1M80.7 149.1v.2M80.7 149.4v.1M80.7 149.6v.2M80.7 149.8v.2M80.7 150.1v.2M80.7 150.4v.1M80.7 150.6v.1M80.7 150.8v.2M80.7 151.1v.1"/>
<path d="M80.7 151.3v.2M80.7 151.5v.2M80.7 151.8v.2M80.7 152v.2M80.7 152.3v.1M80.7 152.5v.2M80.7 152.8v.1M80.7 153v.2M80.7 153.3v.1M80.7 153.5v.2M80.7 153.7v.2M80.7 153.9v-109.3h4.4v109.3"/>
<path d="M80.7 152.8h4.4M80.7 152h4.4M84.4 153.9h1.5v.2h-1.5zM85.1 140.1v.2M85.1 140.4v.1M85.1 140.6v.2M85.1 140.8v.2M85.1 141.1v.2M85.1 141.3v.2M85.1 141.6v.2M85.1 141.8v.2M85.1 142.1v.1"/>
<path d="M85.1 142.3v.2M85.1 142.6v.1M85.1 142.8v.1M85.1 143v.2M85.1 143.3v.2M85.1 143.5v.2M85.1 143.7v.2M85.1 144v.2M85.1 144.3v.1M85.1 144.5v.2M85.1 144.7v.2M85.1 145v.1"/>
<path d="M85.1 145.2v.2M85.1 145.5v.2M85.1 145.7v.2M85.1 146v.1M85.1 146.2v.2M85.1 146.5v.1M85.1 146.7v.1M85.1 146.9v.2M85.1 147.2v.1M85.1 147.4v.2M85.1 147.6v.2M85.1 147.9v.2"/>
<path d="M85.1 148.2v.1M85.1 148.4v.1M85.1 148.6v.2M85.1 148.9v.1M85.1 149.1v.2M85.1 149.4v.1M85.1 149.6v.2M85.1 149.8v.2M85.1 150.1v.2M85.1 150.4v.1M85.1 150.6v.1M85.1 150.8v.2"/>
<path d="M85.1 151.1v.1M85.1 151.3v.2M85.1 151.5v.2M85.1 151.8v.2M85.1 152v.2M85.1 152.3v.1M85.1 152.5v.2M85.1 152.8v.1M85.1 153v.2M85.1 153.3v.1M85.1 153.5v.2M85.1 153.7v.2"/>
<path d="M85.9 140.1v.2M85.9 140.4v.1M85.9 140.6v.2M85.9 140.8v.2M85.9 141.1v.2M85.9 141.3v.2M85.9 141.6v.2M85.9 141.8v.2M85.9 142.1v.1M85.9 142.3v.2M85.9 142.6v.1M85.9 142.8v.1"/>
<path d="M85.9 143v.2M85.9 143.3v.2M85.9 143.5v.2M85.9 143.7v.2M85.9 144v.2M85.9 144.3v.1M85.9 144.5v.1M85.9 144.7v.2M85.9 145v.1M85.9 145.2v.2M85.9 145.5v.1M85.9 145.7v.2"/>
<path d="M85.9 146v.1M85.9 146.2v.2M85.9 146.5v.1M85.9 146.7v.1M85.9 146.9v.2M85.9 147.2v.1M85.9 147.4v.2M85.9 147.6v.2M85.9 147.9v.2M85.9 148.2v.1M85.9 148.4v.1M85.9 148.6v.2"/>
<path d="M85.9 148.9v.1M85.9 149.1v.2M85.9 149.4v.1M85.9 149.6v.2M85.9 149.8v.2M85.9 150.1v.2M85.9 150.4v.1M85.9 150.6v.1M85.9 150.8v.2M85.9 151.1v.1M85.9 151.3v.2M85.9 151.5v.2"/>
<path d="M85.9 151.8v.2M85.9 152v.2M85.9 152.3v.1M85.9 152.5v.2M85.9 152.8v.1M85.9 153v.2M85.9 153.3v.1M85.9 153.5v.2M85.9 153.7v.2M59.5 166.7h19.6M59.5 167.7h19.6M60.9 166.7v1"/>
<path d="M60.9 170.6v3M65.9 160.7h-5v3M79.9 166.7h6v1h-6zM79.9 164.5h1.5v5.4h-1.5zM81 166.7v.3M81 167.3v.4M84.4 166.7h1.5v1h-2.3M84.4 164.5h1.5v5.4h-1.5zM84.9 166.7v.5M84.9 167.2v.5M87.6 165.7h16.9M173 170.9h93.2v26.8h-93.2z"/>
<path d="M182.6 179.4v11.9M197.5 179.4v11.9M12.9 191.5h128.4M12.9 194.6h128.4M23 191.5v6.2M99.6 191.5v8.4M120 191.5v6.2M141.3 197.7h31.7M143 192h.4M143.5 192h.2M143.8 192h.7M144.6 192h.2"/>
<path d="M144.9 192h.7M145.7 192h.1M146 192h.7M146.8 192h.1M147.1 192h.7M147.9 192h.1M148.2 192h.7M148.4 186.2v.6M148.4 187v.1M148.4 187.3v.6M148.4 188.1v.1M148.4 188.4v.6"/>
<path d="M148.4 189.2v.1M148.4 189.5v.6M148.4 190.3v.1M148.4 190.6v.6M148.4 191.4v.1M148.4 191.7v.6M148.4 192.5v.1M148.4 192.8v.6M148.4 193.6v.1M148.4 193.9v.6M148.4 194.7v.1M148.4 195v.7"/>
<path d="M148.4 195.8v.1M148.4 196.1v.7M148.4 196.9v.1M148.4 197.2v.7M149 192h.1M149.3 192h.7M150.1 192h.1M150.4 192h.7M151.2 192h.1M151.5 192h.7M152.3 192h.1M152.6 192h.7"/>
<path d="M153.4 192h.1M153.7 192h.7M154.5 192h.1M154.8 192h.7M155.6 192h.1M155.9 192h.7M156.7 192h.1M157 192h.6M157.8 192h.1M158.1 192h.6M158.9 192h.1M159.2 189.1l11.4-1.9v9.6l-11.4-1.9z"/>
<path d="M159.2 192h.6M160 192h.1M160.3 192h.6M161.1 192h.1M161.4 192h.6M162.2 192h.1M162.5 192h.6M163.3 192h.1M163.6 192h.6M164.4 192h.1M164.7 192h.6M165.5 192h.1"/>
<path d="M165.8 192h.6M166.6 192h.1M166.9 192h.6M167.7 192h.1M168 192h.6M168.8 192h.1M169.1 192h.6M169.9 192h.1M170.2 192h.6M171 192h.1M171.3 192h.6M172.1 192h.1"/>
<path d="M172.4 192h.3M173 185h-31.7v12.7h-103M180.1 197.7h86.1"/>
<circle cx="183.4" cy="66" r=".7"/>
<circle cx="187.8" cy="66" r=".7"/>
<circle cx="183.4" cy="89.8" r=".7"/>
<circle cx="187.8" cy="89.8" r=".7"/>
<circle cx="80.2" cy="169.6" r=".15"/>
<circle cx="80.2" cy="164.8" r=".15"/>
<circle cx="81" cy="164.8" r=".15"/>
<circle cx="81" cy="169.6" r=".15"/>
<circle cx="84.7" cy="169.6" r=".15"/>
<circle cx="84.7" cy="164.8" r=".15"/>
<circle cx="85.6" cy="169.6" r=".15"/>
<circle cx="85.6" cy="164.8" r=".15"/>
<circle cx="148.4" cy="192" r="2.86"/>
<circle cx="148.4" cy="192" r="4.8"/>
</g>
<g fill="#000" stroke="#000" stroke-width=".16">
<path d="M76.9 35.6l3 .5-3 .5zM85.9 36.1l2.9-.5v1zM47.6 43.7l.5 2.9h-1zM72.8 44.6l.5 2.9h-1zM181.8 53.7l1.6-.2v.5zM183.5 60.2l1.5-.3v.5zM186.3 59.9l1.5 .3-1.5 .2zM187.9 53.5l1.5 .2-1.5 .3zM72.8 65.3l.5 2.9h-1zM72.3 61.5h1l-.5 2.9zM178.3 66l.3 1.6h-.6zM196.1 64.4l.3 1.6h-.5z"/>
<path d="M72.3 94.8h1l-.5 2.9zM178 88.3h.6l-.3 1.5zM195.9 89.9h.5l-.3 1.5zM72.8 98.6l.5 2.9h-1zM85.5 107.2l2.2-.4v.7zM47.1 151.2h1l-.5 2.9zM72.3 149h1l-.5 3zM60.9 167.7l.5 2.9h-1zM60.4 163.7h1l-.5 3zM85.4 165.7l2.2-.4v.8z"/>
</g>
<path d="M173 168h93.2v2.9h-93.2zM173 170.9v26.8M173 179.4h37.3M174.6 170.9h91.6M210.3 170.9v26.8M173 191.3h93.2M173 188.2h93.2M173 185h93.2M173 181.8h93.2M173 194.5h93.2M230.3 194.5v3.2M245.7 194.5v3.2" fill="none" stroke="#000" stroke-width=".16"/>
<text font-size="7.5" x="149.8" y="152">CRM DOOR 06</text>
<text font-size="4.5" x="69.3" y="185.2">QTY:02 NOS</text>
<g font-size="4.1">
<text x="93.6" y="35.3">280</text>
<text x="72" y="57.1" transform="rotate(-90 72 57.1)">917</text>
<text x="72" y="87.4" transform="rotate(-90 72 87.4)">1500</text>
<text x="46.8" y="103.4" transform="rotate(-90 46.8 103.4)">5105</text>
<text x="72" y="126.3" transform="rotate(-90 72 126.3)">2467</text>
<text x="61.5" y="159.9">60</text>
</g>
<g font-size="2.5">
<text x="181.7" y="173.9">4 LEAF BOTH SIDE</text>
<text x="181.6" y="176.9">CRM DOOR 06</text>
</g>
<g font-size="2.4">
<text x="238.5" y="173.5">NIHVA TECHNOLOGIES</text>
<text x="242.1" y="176.2">PVT. LTD. PUNE</text>
</g>
<g font-size="2.2">
<text x="184.4" y="53.3">70</text>
<text x="189.6" y="59.8">=40=</text>
<text x="177.9" y="81" transform="rotate(-90 177.9 81)">=220=</text>
<text x="195.7" y="79.7" transform="rotate(-90 195.7 79.7)">250</text>
<text x="174.6" y="98.6">MATERIAL:MS PLATE</text>
<text x="181.2" y="101.2">THK:10MM</text>
<text x="92.9" y="106.6">MS SQ TUBE</text>
<text x="180.5" y="103.9">QTY:04 nos</text>
<text x="92.9" y="109.3">40X60X1.2</text>
<text x="90.2" y="165.2">MS BOTTOM</text>
<text x="92.6" y="168.1">PLATE</text>
<text x="198.5" y="184.3">16/05/2022</text>
<text x="211.2" y="184.2">CLIENT - NIHVA TECHNOLOGIES PVT LTD</text>
<text x="197.9" y="187.2">16/05/2022</text>
<text x="197.9" y="190.5">16/05/2022</text>
<text x="211.1" y="190.5">PRODUCT - SLIDING DOOR</text>
<text x="211.2" y="187.4">LOCATION -</text>
<text x="13.9" y="194">Rev No.</text>
<text x="24.2" y="194">Revision</text>
<text x="101" y="193.7">Date</text>
<text x="121.3" y="193.7">Revised By</text>
<text x="210.9" y="196.8">SCALE: NTS</text>
<text x="211.9" y="193.7">DWG NO:-NIHVA/22-23/CLT/</text>
<text x="230.7" y="196.8">SCALE:--</text>
<text x="241.7" y="196.8">1:1</text>
<text x="246.7" y="196.8">SHEET:</text>
</g>
<g font-size="1.8">
<text x="241.5" y="179.9">Email:- info@nihva.com</text>
<text x="242.6" y="178.1">Tel : 020 66304033</text>
<text x="239.3" y="181.6">Website:- www.nihva.com</text>
</g>
<g font-size="1.7">
<text x="173.5" y="184.1">DRAWN</text>
<text x="186.5" y="184.1">KISHAN</text>
<text x="187.1" y="181">NAME</text>
<text x="200.9" y="181.4">DATE</text>
<text x="173.4" y="186.9">CHECK</text>
<text x="173.5" y="190">APPRD.</text>
<text x="186.6" y="187.1">M.SUTAR</text>
<text x="186.7" y="190.2">V.TARAK</text>
</g>
<text font-size="1.6" x="175.1" y="169.8">This drawing &amp; design is the property of NIHVA TECHNOLOGIES. Not to be sold or copied to any other concern.</text>
<text font-size="1.5" x="178.9" y="196.6">ALL DIMENSION ARE IN mm</text>
<text font-size="1.4" x="173.4" y="193.3">If any queries contact : design@nihva.com</text>
</svg>
